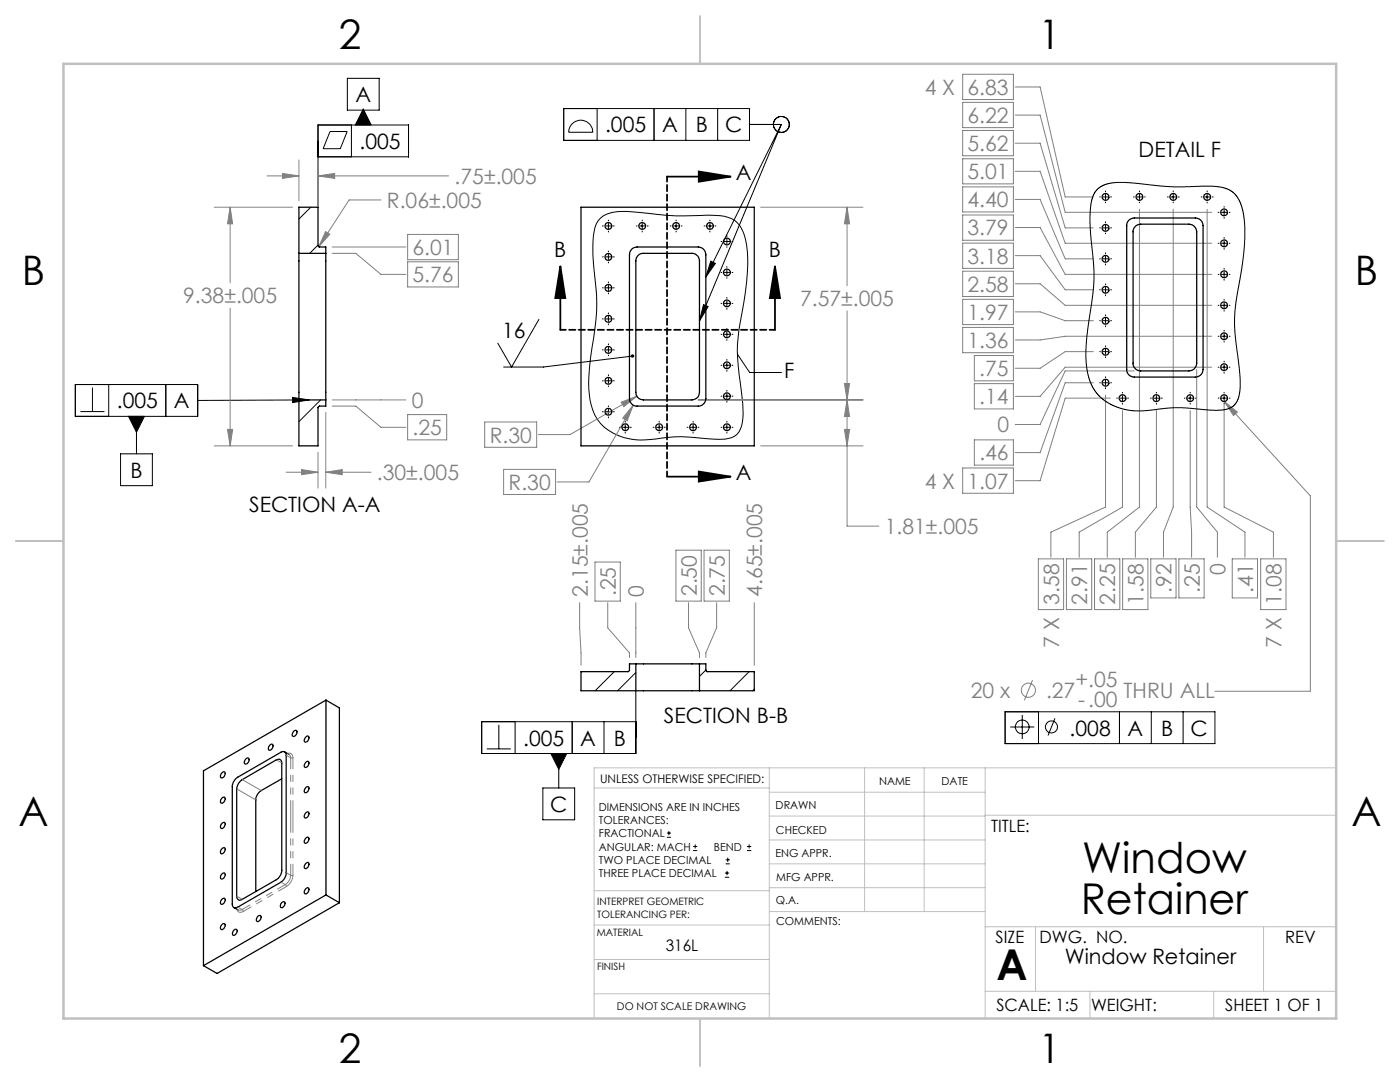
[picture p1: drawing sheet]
<svg xmlns="http://www.w3.org/2000/svg" width="279mm" height="216mm" viewBox="0 0 279 216" stroke-linecap="round" stroke-linejoin="round" font-family="sans-serif">
<g fill="none" stroke="#000" stroke-width=".2">
<path d="M69.3 15.6h6.4v6.4h-6.4zM63.5 31.3h18v-6.4h-18v16.2M65.9 26.2h3.4l-1.4 3.5h-3.4zM70.1 24.9v6.4M72.5 21.8l1.6 3.1h-3.2zM72.5 22v2.9M112.5 21.7h37.1v6.3h-37.1zM114.1 24.8a2.4 2.4 0 0 1 2.7-.6 2.4 2.4 0 0 1 1.5 2.2h-4.8a2.49 2.49 0 0 1 .6-1.6zM119.2 21.7v6.3M130.5 21.7v6.3M136.9 21.7v6.3M143.2 21.7v6.3"/>
<path d="M149.6 24.8h6.3M155.9 24.8l-16.3 39.2M155.9 24.8l-15 30.5M219.5 39.3h.1M220.1 39.3h1.1M220.6 38.1v.2M220.6 38.8v1M221.7 39.3h.1M226.2 39.3h.2M226.9 39.3h1M227.4 38.1v.2M227.4 38.8v1"/>
<path d="M228.4 39.3h.2M233 39.3h.2M233.6 39.3h1.1M234.1 38.1v.2M234.1 38.8v1M235.2 39.3h.1M239.7 39.3h.2M240.4 39.3h1M240.9 38.1v.2M240.9 38.8v1M241.9 39.3h.2M119.9 43.5a8.1 8.1 0 0 1 6.1-1.2l1.7 .1a57.6 57.6 0 0 0 13.4 .5 12 12 0 0 1 4.8 .7 6.5 6.5 0 0 1 3.1 5.4 49.6 49.6 0 0 1-1.3 15.4 31.1 31.1 0 0 0 0 12 24.3 24.3 0 0 1 .3 8.5 3.4 3.4 0 0 1-3.4 2.7h-2.1a41.3 41.3 0 0 0-11.6 0 12.3 12.3 0 0 1-11-3.1 12 12 0 0 1-2.4-8l.2-3.2 .4-3.9a41.2 41.2 0 0 0 .5-15.4 22.5 22.5 0 0 1 .4-9.4z"/>
<path d="M120.2 45.1h.2M120.2 57.4h.2M120.2 51.3h.2M120.9 45.1h1M120.9 57.4h1M120.9 51.3h1M121.4 43.9v.2M121.4 44.6v1M121.4 46.1v.2M121.4 50.1v.1M121.4 50.8v1M121.4 52.3v.2"/>
<path d="M121.4 56.3v.1M121.4 56.9v1.1M121.4 58.5v.1M122.4 45.1h.2M122.4 57.4h.2M122.4 51.3h.2M127 45.1h.1M127.7 45.1h1M128.2 43.9v.2M128.2 44.6v1M128.2 46.1v.2M129.2 45.1h.2"/>
<path d="M133.7 45.1h.2M134.4 45.1h1M134.9 43.9v.2M134.9 44.6v1M134.9 46.1v.2M136 45.1h.1M140.5 45.1h.2M141.2 45.1h1M141.7 43.9v.2M141.7 44.6v1M141.7 46.1v.2M141.9 52.1l.9 .5-1.9 2.7z"/>
<path d="M142.7 45.1h.2M143.9 48.2h.1M143.9 54.4h.1M144.6 48.2h1M144.6 54.4h1M145.1 47v.2M145.1 47.7v1M145.1 49.2v.2M145.1 53.2v.1M145.1 53.8v1.1M145.1 55.4v.1M145.1 59.3v.2"/>
<path d="M146.1 48.2h.2M146.1 54.4h.2M219.5 57.8h.1M219.5 51.6h.1M219.5 45.5h.1M220.1 57.8h1.1M220.1 51.6h1.1M220.1 45.5h1.1M220.6 40.3v.2M220.6 44.3v.2M220.6 44.9v1.1M220.6 46.5v.1"/>
<path d="M220.6 50.4v.2M220.6 51.2v.9M220.6 52.7v.1M220.6 56.7v.1M220.6 57.3v1M220.6 58.8v.2M221.7 57.8h.1M221.7 51.6h.1M221.7 45.5h.1M227.4 40.3v.2M234.1 40.3v.2M240.9 40.3v.2"/>
<path d="M243.1 42.4h.2M243.1 48.5h.2M243.1 54.8h.2M243.8 42.4h1M243.8 48.5h1M243.8 54.8h1M244.3 41.2v.1M244.3 41.9v1M244.3 43.4v.2M244.3 47.4v.2M244.3 48v1.1M244.3 49.6v.1"/>
<path d="M244.3 53.6v.1M244.3 54.2v1M244.3 55.7v.2M244.3 59.7v.2M245.3 42.4h.2M245.3 48.5h.2M245.3 54.8h.2M15 76.7h24.4v6.4h-24.4zM18.5 77.3v4.8M21.7 76.7v6.4M33.1 76.7v6.4M58.4 79.3l3.3 .5-3.3 .5z"/>
<path d="M61.7 79.8l-22.3 .1M107.6 63.7l-5.5 9.5-2.8-4.7M120.2 76h.2M120.2 69.8h.2M120.2 63.6h.2M120.9 76h1M120.9 69.8h1M120.9 63.6h1M121.4 62.4v.2M121.4 63.1v1M121.4 64.6v.2M121.4 68.6v.2"/>
<path d="M121.4 69.3v1M121.4 70.8v.2M121.4 74.8v.2M121.4 75.5v1M121.4 77v.2M122.4 76h.2M122.4 69.8h.2M122.4 63.6h.2M126.2 71l-17.8 2.2h-7.9M140.4 60.8l.9 .4-1.7 2.8zM143.9 60.5h.1M143.9 66.7h.1"/>
<path d="M143.9 72.9h.1M143.9 79.1h.1M144.6 60.5h1M144.6 66.7h1M144.6 72.9h1M144.6 79.1h1M145.1 60v1M145.1 61.6v.1M145.1 65.5v.2M145.1 66.2v1M145.1 67.7v.2M145.1 71.7v.2"/>
<path d="M145.1 72.4v1M145.1 73.9v.2M145.1 77.9v.2M145.1 78.6v1M146.1 60.5h.2M146.1 66.7h.2M146.1 72.9h.2M146.1 79.1h.2M147.2 70.7l2.4 3.6h6.4M219.5 76.4h.1M219.5 70.2h.1M219.5 64h.1"/>
<path d="M220.1 76.4h1.1M220.1 70.2h1.1M220.1 64h1.1M220.6 62.8v.2M220.6 63.5v1M220.6 65v.2M220.6 69v.2M220.6 69.7v1M220.6 71.2v.2M220.6 75.2v.2M220.6 75.8v1.1M220.6 77.4v.2"/>
<path d="M221.7 76.4h.1M221.7 70.2h.1M221.7 64h.1M222.8 79.4h.2M223.5 79.4h1M224 78.3v.1M224 79v1M225 79.4h.2M229.6 79.4h.2M230.3 79.4h1M230.8 78.3v.1M230.8 79v1"/>
<path d="M231.8 79.4h.2M236.4 79.4h.1M237 79.4h1.1M237.5 78.3v.1M237.5 79v1M238.5 79.4h.2M243.1 79.4h.2M243.1 60.9h.2M243.1 67.1h.2M243.1 73.3h.2M243.8 79.4h1M243.8 60.9h1"/>
<path d="M243.8 67.1h1M243.8 73.3h1M244.3 60.4v1M244.3 61.9v.2M244.3 65.9v.2M244.3 66.6v1M244.3 68.1v.2M244.3 72.1v.1M244.3 72.8v1M244.3 74.3v.2M244.3 78.3v.1M244.3 79v1"/>
<path d="M245.3 79.4h.2M245.3 60.9h.2M245.3 67.1h.2M245.3 73.3h.2M16.1 82.1h4.7M24.1 90.6h6.3v6.3h-6.3zM25.6 83.1h3.2l-1.6 3.2zM27.2 83.1v7.5M120.2 82.2h.2M120.9 82.2h1M121.4 81v.1M121.4 81.7v1"/>
<path d="M121.4 83.2v.2M122.4 82.2h.2M123.6 85.3h.2M124.3 85.3h1M124.8 84.1v.1M124.8 84.7v1.1M124.8 86.3v.1M125.8 85.3h.2M130.4 85.3h.1M131.1 85.3h.9M131.6 84.1v.1M131.6 84.7v1.1"/>
<path d="M131.6 86.3v.1M132.6 85.3h.2M137.1 85.3h.2M137.8 85.3h1M138.3 84.1v.1M138.3 84.7v1.1M138.3 86.3v.1M139.3 85.3h.2M143.9 85.3h.1M144.6 85.3h1M145.1 80.1v.2M145.1 84.1v.1"/>
<path d="M145.1 84.7v1.1M145.1 86.3v.1M146.1 85.3h.2M224 80.5v.1M230.8 80.5v.1M237.5 80.5v.1M244.3 80.5v.1M126.9 137.9v12.5h-30.8v-6.4h30.8M97.2 149.4h4.8M99.6 144.6v4.8M102.8 144v6.4M108.3 157.2h6.4v6.4h-6.4z"/>
<path d="M109.9 150.4h3.2l-1.6 3.1zM111.5 150.4v6.8M114.2 144v6.4M120.5 144v6.4M200.6 142h41.9v6.4h-41.9zM201.6 145.1h4.8M204 142.7v4.8M207.3 142v6.4M210.5 143.3l-1.3 3.5M223.4 142v6.4M229.8 142v6.4M236.1 142v6.4"/>
<path d="M133.1 167.1h.8M133.1 166.2h.8M133.5 165.8v.9M138.3 169.7h.8M138.3 168.9h.8M138.7 168.5v.8M144.7 175h.8M144.7 174.2h.8M144.8 172.4h.9M144.8 171.6h.9M145.1 173.8v.8M145.2 171.1v.9"/>
<path d="M149.1 169.7h.8M149.1 168.9h.8M149.5 168.5v.8"/>
<circle cx="155.9" cy="24.8" r="1.59"/>
<circle cx="204" cy="145.1" r="1.38"/>
<circle cx="209.8" cy="145" r="1.2"/>
</g>
<g fill="none" stroke="#808080" stroke-width=".2">
<path d="M192.1 14.8h10.1v5.1h-10.1zM202.6 17.4h5l5 21.9h5.6M53.3 35.1h6.4M56.4 34.6l3.3 .5-3.3 .5zM59.7 31.9v8.2M63.5 31.9v8.2M63.5 35.1h26M63.5 35.1l3.3-.5v1zM76 39.9h-6.3l-6.1 9.3M192.1 20.4h10.1v5.1h-10.1zM192.1 26h10.1v5.1h-10.1zM192.1 31.7h10.1v5h-10.1z"/>
<path d="M192.1 37.3h10.1v5h-10.1zM202.6 39.8h5l5 11.8h5.6M202.6 34.2h5l5 14.3h29.2M202.6 28.6h5l5 16.9h5.6M202.6 23h5l5 19.4h29.2M42.8 41.3h15.6M45.9 41.3l.5 3.4h-1zM45.9 41.3v15.1M65 46.2l.8 .5-2.2 2.5zM66.3 50.6h4.7l5 4.2h5M66.3 49.3h14.7M81.4 46.8h10.1v5h-10.1z"/>
<path d="M81.4 52.2h10.1v5.1h-10.1zM151.8 41.3h20.4M169.1 41.3v15.7M169.1 41.3l.4 3.4h-1zM192.1 42.9h10.1v5h-10.1zM192.1 48.5h10.1v5.1h-10.1zM192.1 54.1h10.1v5.1h-10.1zM192.1 59.7h10.1v5.1h-10.1zM202.6 45.4h5l5 9.4h29.2M202.6 56.6h5l5 4.3h29.2M202.6 51h5l5 6.8h5.6M227.4 41.7v59.5l-6.4 5v5"/>
<path d="M234.1 41.7v59.5l-1.9 5v5M240.9 41.8v59.4l7.6 5v5M45.9 61.5v27.5M66.3 79.8h14.7M127.1 79.1l-13.3 7.6h-6.4M139.3 79.8h32.9M168.5 76.5h1l-.4 3.3zM169.1 62v43h6.3M169.1 79.8l.4 3.3h-1zM192.1 65.3h10.1v5.1h-10.1zM194.5 70.9h7.7v5.1h-7.7zM194.5 76.6h7.7v5h-7.7z"/>
<path d="M202.6 62.2h5l5 1.8h5.6M218.2 76.4h-5.6l-5 13.9h-5M218.2 70.2h-5.6l-5 3.3h-5M220.6 78.8v22.4l-10.9 5v5M221.6 79.4h-9l-5 16.5h-5M226.4 74h-13.8l-5 10.7h-5M238.8 73.7v27.5l4.2 5v5M241.8 73.3h-29.2l-5 5.8h-5M241.8 67.1h-29.2l-5 .7h-5M42.8 89h15.6M45.4 85.7h1l-.5 3.3zM57.1 94.2h6.4"/>
<path d="M60.2 93.7l3.3 .5-3.3 .5zM63.5 90.2v7.2M65 82.3v15.1M65 94.2h9M65 94.2l3.3-.5v1zM66.3 81h4.7l5 4.3h5M81.4 82.7h7.7v5.1h-7.7zM96.7 84.2h10.4v5.1h-10.4zM100.5 93.7h10.4v5h-10.4zM124 80.3l3.1-1.2-2.6 2zM126.4 80.9l-8.9 15.3h-6.3M126.4 80.9l-1.2 3.1-.9-.6z"/>
<path d="M151.8 89h20.4M168.5 85.7h1l-.4 3.3zM192.1 93.4h10.1v5h-10.1zM194.5 87.8h7.7v5h-7.7zM224 81.9v19.3l-8.6 5v5M230.8 81.9v19.3l-4.2 5v5M237.5 81.9v19.3l.3 5v5M244.3 80.7v20.5l9.8 5v5M244.3 80.1l2.6 2.1-.7 .7zM244.3 80.1l17.2 18.9v38.9h-19M118.7 112.1h5.1v7.8h-5.1zM134.9 109.8h5v10.1h-5z"/>
<path d="M140.5 109.8h5.1v10.1h-5.1zM207.2 111.5h5.1v10.1h-5.1zM212.8 111.5h5.1v10.1h-5.1zM218.4 111.5h5.1v10.1h-5.1zM224 111.5h5.1v10.1h-5.1zM229.7 111.5h5v7.8h-5zM235.3 111.5h5v7.8h-5zM245.9 111.5h5.1v7.8h-5.1zM251.6 111.5h5v10.1h-5zM115.7 120.3v5l.3 7.5M121.3 120.3v5l4.3 5v.9M126.9 120.3v10.9"/>
<path d="M137.4 120.3v5l2.2 5v.9M143 120.3v5l-2.1 5v.9M150.5 120.3v12.5M206.1 135.7l-1.7 4"/>
<circle cx="205.2" cy="137.7" r="1.41"/>
</g>
<path d="M133.1 35.2h12.7M139.5 34.2l6.3 1-6.3 1.1zM111.8 53.1l1 6.4h-2zM111.8 53.1v12.7M154.7 53.1v12.7M154.7 53.1l1 6.4h-2.1zM133.1 95.1h12.7M139.5 94.1l6.3 1-6.3 1z" fill="none" stroke="#000" stroke-width=".35"/>
<path d="M133.1 35.2v59.9M154.7 65.8h-42.9" fill="none" stroke="#000" stroke-width=".35" stroke-dasharray="1.3 .6" stroke-dashoffset=".2"/>
<g fill="none" stroke="#c0c0c0" stroke-width=".2">
<path d="M118.6 157.2h34.9M153.5 153.2v50M153.5 158.1h43.1M172.5 153.2v28.7M184.4 153.2v28.7M196.6 153.2v50M266.7 153.2h-148.1v50M118.6 177.7h35M153.5 167.6h43.1M153.5 162.8h43.1M153.5 172.4h43.1M153.5 177.1h43.1"/>
<path d="M196.6 162.7h70.1M118.6 198.3h34.9M118.6 191.5h34.9M118.6 184.6h35M153.6 181.9h43M196.6 197.8h70.1M196.6 184.9h70.1M206.7 184.9v12.9M217.5 197.8v5.4M242.2 197.8v5.4M252.2 184.9v12.9"/>
</g>
<path d="M139.7 3.2v9.5M3.1 107.9h9.6M266.7 107.9h9.5M139.7 203.2v9.6" fill="none" stroke="#c0c0c0" stroke-width=".25"/>
<path d="M12.7 12.7h254v190.5h-254z" fill="none" stroke="#c0c0c0" stroke-width=".5"/>
<g fill="#000">
<path d="M139.5 34.2l6.3 1-6.3 1.1zM139.5 94.1l6.3 1-6.3 1zM154.7 53.1l1 6.4h-2.1zM111.8 53.1l1 6.4h-2z"/>
<path d="M126 70.8a.35 .35 0 0 0 .1 .6 .35 .35 0 0 0 .5-.4h-.4h.4a.36 .36 0 0 0-.6-.2zM140.4 60.8l.9 .4-1.7 2.8zM141.9 52.1l.9 .5-1.9 2.7zM72.5 21.8l1.6 3.1h-3.2zM58.4 79.3l3.3 .5-3.3 .5zM25.6 83.1l1.6 3.2 1.6-3.2zM109.9 150.4l1.6 3.1 1.6-3.1z"/>
</g>
<g fill="#808080">
<path d="M244.3 80.1l2.6 2.1-.7 .7z"/>
<path d="M169.1 79.8l.4 3.3h-1zM168.5 85.7h1l-.4 3.3zM168.5 76.5h1l-.4 3.3zM169.1 41.3l.4 3.4h-1zM126.4 80.9l-2.1 2.5 .9 .6zM124 80.3l.5 .8 2.6-2zM45.9 41.3l.5 3.4h-1zM45.4 85.7h1l-.5 3.3zM65 94.2l3.3-.5v1zM60.2 93.7l3.3 .5-3.3 .5zM65 46.2l-1.4 3 2.2-2.5zM63.5 35.1l3.3-.5v1zM56.4 34.6l3.3 .5-3.3 .5z"/>
</g>
<g fill="none" stroke="#000" stroke-width=".25">
<path d="M59.7 50.6v-9.3h3.8v7.7l.2 .3h1.3v1.3M59.7 50.6v29.2M59.7 50.6h5.3M65 50.6v29.2M116 41.3h34.5v47.7h-34.5zM126.2 49.6l.9-.3h12.2a1.55 1.55 0 0 1 1.6 1.5v28.7a1.49 1.49 0 0 1-1.6 1.5h-12.2a1.49 1.49 0 0 1-1.5-1.5v-28.7l.1-.5zM127.4 50.9l.8-.3h9.9a1.55 1.55 0 0 1 1.5 1.5v26.2a1.49 1.49 0 0 1-1.5 1.5h-9.7a1.49 1.49 0 0 1-1.5-1.5v-26.2l.1-.6zM225.2 44l.4-.3 .8-.2h12.1a1.55 1.55 0 0 1 1.6 1.5v28.7a1.56 1.56 0 0 1-1.6 1.5h-12.1a1.49 1.49 0 0 1-1.5-1.5v-28.9zM226.7 45.1l.9-.4h9.7a1.55 1.55 0 0 1 1.5 1.5v26.3a1.62 1.62 0 0 1-1.5 1.5h-9.7a1.5 1.5 0 0 1-1.5-1.5v-26.5zM59.7 79.8v9.2h3.8v-7.7l.3-.3h1.2v-1.2M59.7 79.8h5.3M65.1 139.7l-24.5 14.1v38.9"/>
<path d="M65.1 139.7v38.9M65.1 139.7l2.6 1.6v38.8M126.9 132.5h-1.3v1.3l-.2 .2h-9.4v3.8h10.9M126.9 132.5h12.7M126.9 137.8h12.7M126.9 132.5v5.3M139.6 132.5h1.3v1.3l.2 .2h9.4v3.8h-10.9M139.6 132.5v5.3M44.3 159.3a.37 .37 0 0 1 .5-.2 .37 .37 0 0 1 .1 .6 .54 .54 0 0 1-.9 .4l.1-.5zM44.4 154.1a.35 .35 0 0 1 .5 0 .35 .35 0 0 1 0 .5 .54 .54 0 0 1-.9 .5l.1-.6zM47.1 155.4l9-5.3a.65 .65 0 0 1 .7-.1 .65 .65 0 0 1 .3 .7v23.5a2.37 2.37 0 0 1-1 1.8l-8.7 5a.67 .67 0 0 1-.7 .1 .67 .67 0 0 1-.3-.7v-23.7l.2-.7zM48 155.9l7.1-4.3a.67 .67 0 0 1 .8 0 .67 .67 0 0 1 .3 .7v21.4a2.29 2.29 0 0 1-1.1 1.8l-6.8 4a.65 .65 0 0 1-.7 .1 .65 .65 0 0 1-.4-.7v-21.5l.3-.9z"/>
<path d="M49 151.5l.1-.1a.36 .36 0 0 1 .6-.1 .36 .36 0 0 1 0 .6 .49 .49 0 0 1-.4 .5 .49 .49 0 0 1-.5-.2zM53.9 148.6a.36 .36 0 0 1 .6 0 .36 .36 0 0 1-.1 .5 .47 .47 0 0 1-.3 .6 .47 .47 0 0 1-.5-.3v-.4zM56.2 155.4l-4.1 2.4a2.28 2.28 0 0 0-1.1 1.8v18.3M56.8 150l.9 .5M58.7 145.8a.37 .37 0 0 1 .5 0 .37 .37 0 0 1 0 .6 .56 .56 0 0 1-.9 .4v-.4zM61 157.2a.37 .37 0 0 1 .5-.2 .37 .37 0 0 1 .1 .6 .47 .47 0 0 1-.3 .5 .47 .47 0 0 1-.6-.2zM61 152.2a.37 .37 0 0 1 .5-.2 .37 .37 0 0 1 .1 .5 .47 .47 0 0 1-.3 .6 .47 .47 0 0 1-.6-.2zM61 147.1a.37 .37 0 0 1 .5-.2 .37 .37 0 0 1 .1 .6 .47 .47 0 0 1-.3 .5 .47 .47 0 0 1-.6-.2zM44.3 164.3a.37 .37 0 0 1 .5-.2 .37 .37 0 0 1 .1 .6 .54 .54 0 0 1-.9 .5l.1-.6zM44.3 169.4a.38 .38 0 0 1 .6-.2 .38 .38 0 0 1 0 .6 .54 .54 0 0 1-.9 .4l.1-.5zM44.3 179.5a.38 .38 0 0 1 .6-.2 .38 .38 0 0 1 0 .6 .54 .54 0 0 1-.9 .4l.1-.6zM44.4 174.3a.37 .37 0 0 1 .5 0 .37 .37 0 0 1 0 .5 .54 .54 0 0 1-.9 .5l.1-.6z"/>
<path d="M61 172.3a.37 .37 0 0 1 .5-.2 .37 .37 0 0 1 .1 .6 .54 .54 0 0 1-.9 .5v-.4zM61 167.3a.37 .37 0 0 1 .5-.2 .37 .37 0 0 1 .1 .6 .47 .47 0 0 1-.3 .5 .47 .47 0 0 1-.6-.2zM61 162.2a.37 .37 0 0 1 .5-.2 .37 .37 0 0 1 .1 .6 .47 .47 0 0 1-.3 .6 .47 .47 0 0 1-.6-.3zM61 177.4a.37 .37 0 0 1 .5-.2 .37 .37 0 0 1 .1 .6 .54 .54 0 0 1-.9 .4v-.4zM65.1 178.6l-24.5 14.1M65.1 178.6l2.6 1.5M44.3 184.5a.38 .38 0 0 1 .6-.2 .38 .38 0 0 1 0 .6 .54 .54 0 0 1-.9 .4l.1-.5zM46.6 185.6a.39 .39 0 0 1 .6-.1 .39 .39 0 0 1 .1 .6 .54 .54 0 0 1-.9 .4l.1-.6zM46.7 181.1l.8 .5M51.4 182.9a.39 .39 0 0 1 .6-.2 .39 .39 0 0 1 .1 .6 .58 .58 0 0 1-.9 .4v-.4zM56.2 180.1a.39 .39 0 0 1 .6-.1 .39 .39 0 0 1 0 .6 .54 .54 0 0 1-.8 .4v-.4zM67.7 180.1l-24.4 14.1-2.7-1.5"/>
<circle cx="220.6" cy="39.3" r=".67"/>
<circle cx="227.4" cy="39.3" r=".67"/>
<circle cx="234.2" cy="39.3" r=".67"/>
<circle cx="240.9" cy="39.3" r=".68"/>
<circle cx="121.4" cy="51.3" r=".68"/>
<circle cx="121.4" cy="45.1" r=".68"/>
<circle cx="121.4" cy="57.4" r=".68"/>
<circle cx="128.2" cy="45.1" r=".67"/>
<circle cx="134.9" cy="45.1" r=".67"/>
<circle cx="141.7" cy="45.1" r=".68"/>
<circle cx="145.1" cy="54.4" r=".67"/>
<circle cx="145.1" cy="48.2" r=".67"/>
<circle cx="220.6" cy="57.8" r=".68"/>
<circle cx="220.6" cy="45.5" r=".68"/>
<circle cx="220.6" cy="51.6" r=".68"/>
<circle cx="244.3" cy="42.4" r=".68"/>
<circle cx="244.3" cy="54.7" r=".67"/>
<circle cx="244.3" cy="48.6" r=".67"/>
<circle cx="121.4" cy="69.8" r=".69"/>
<circle cx="121.4" cy="76" r=".68"/>
<circle cx="121.4" cy="63.6" r=".68"/>
<circle cx="145.1" cy="66.7" r=".67"/>
<circle cx="145.1" cy="60.5" r=".67"/>
<circle cx="145.1" cy="79.1" r=".67"/>
<circle cx="145.1" cy="72.9" r=".67"/>
<circle cx="220.6" cy="70.2" r=".67"/>
<circle cx="220.6" cy="76.4" r=".67"/>
<circle cx="220.6" cy="64" r=".67"/>
<circle cx="224" cy="79.4" r=".68"/>
<circle cx="230.8" cy="79.4" r=".68"/>
<circle cx="237.5" cy="79.4" r=".68"/>
<circle cx="244.3" cy="67.1" r=".68"/>
<circle cx="244.3" cy="79.4" r=".68"/>
<circle cx="244.3" cy="73.3" r=".68"/>
<circle cx="244.3" cy="60.9" r=".68"/>
<circle cx="121.4" cy="82.2" r=".68"/>
<circle cx="124.8" cy="85.2" r=".68"/>
<circle cx="131.6" cy="85.2" r=".67"/>
<circle cx="138.3" cy="85.2" r=".68"/>
<circle cx="145.1" cy="85.2" r=".67"/>
</g>
<path d="M218.9 37.9l1.5-1 2.3-.5 3.1 .1 8.3 .8 7.9-.2 2 .3 1.1 .4 1.3 .8 .7 .9 .6 1.2 .3 1.3 .4 3v2.8l-.3 3.5-1.4 8.7-.3 3.3 .1 3.1 .9 7.8 .1 3.2-.2 1.6-.3 .9-.5 .7-.7 .7-1.1 .4-1.6 .2-6.4-.5h-2.7l-5.8 .6-2.6-.1-2.4-.5-1.9-.9-1.8-1.3-1.2-1.5-.8-1.6-.5-2.1-.3-1.8v-2.5l.3-3.4 1.1-7.4 .2-2.9v-3.3l-.7-7.2v-3.3l.3-2.6 .5-1.1zM62 41.3l-2.3 2.4M63.5 48.9l-1.7 1.7M64 79.8l-4.3 4.3M122.6 134l-3.8 3.8M126.9 134.2l-3.6 3.6M140.9 133.7l-1.3 1.3M149.5 134l-3.8 3.8M150.5 137.5l-.3 .3" fill="none" stroke="#000" stroke-width=".2"/>
<g fill="none" stroke="#808080" stroke-width=".2" stroke-dasharray="6.3 1.3 1.3 1.3 1.3 1.3">
<path d="M48.3 155.6l3.8 2.1M51.1 159.6l-3.8-2.2M56.2 152.2l-1-.6M57.4 150.3a.76 .76 0 0 1 .8 .1 .76 .76 0 0 1 .3 .8M58 151.2l-.9-.5M58 151.2l-.1-.4-.2-.3M58.5 151.2h-.5M47.3 178.8l1 .7M56.9 176.5a2.38 2.38 0 0 0 1.1-1.9M56.9 176.5l-.8-.5M56.9 176.5l.3 .4M57.1 174.1l.9 .5"/>
<path d="M58.5 174.6a2.88 2.88 0 0 1-1.3 2.3M58.5 174.6h-.5M47.4 181l.9 .5M47.5 181.6h.4l.4-.1M48.3 181.5l.2 .4M48.5 181.9a.77 .77 0 0 1-1.2-.5"/>
</g>
<path d="M57.2 176.9l-8.7 5M48.3 181.5l8.6-5" fill="none" stroke="#808080" stroke-width=".2" stroke-dasharray="6.3 1.3 1.3 1.3 1.3 1.3" stroke-dashoffset="4.5"/>
<path d="M58.5 151.2v23.4M58 174.6v-23.4" fill="none" stroke="#808080" stroke-width=".2" stroke-dasharray="6.3 1.3 1.3 1.3 1.3 1.3" stroke-dashoffset="4.2"/>
<g font-size="8.5">
<text x="216" y="174.2">Window</text>
<text x="215.7" y="182.3">Retainer</text>
<text x="198.9" y="195.5">A</text>
</g>
<g font-size="8.1">
<text x="67.6" y="9.7">2</text>
<text x="207.3" y="9.7">1</text>
<text x="4.4" y="57">B</text>
<text x="270.4" y="57">B</text>
<text x="3.7" y="164.9">A</text>
<text x="269.7" y="164.9">A</text>
<text x="67.6" y="212.2">2</text>
<text x="207.3" y="212.2">1</text>
</g>
<g font-size="4.2">
<text x="71" y="20.4">A</text>
<text x="71.7" y="29.7">.005</text>
<text x="120.8" y="26.4">.005</text>
<text x="132.2" y="26.4">A</text>
<text x="138.9" y="26.4">B</text>
<text x="144.7" y="26.4">C</text>
<text x="146.8" y="35.9">A</text>
<text x="227.2" y="31.4">DETAIL F</text>
<text x="110.6" y="51.3">B</text>
<text x="153.5" y="51.3">B</text>
<text x="100.2" y="67.5">16</text>
<text x="156.5" y="75.5">F</text>
<text x="23.3" y="81.5">.005</text>
<text x="34.7" y="81.5">A</text>
<text x="26" y="95.3">B</text>
<text x="146.8" y="95.8">A</text>
<text x="49.7" y="102.2">SECTION A-A</text>
<text x="104.4" y="148.8">.005</text>
<text x="115.8" y="148.8">A</text>
<text x="122.5" y="148.8">B</text>
<text x="132.5" y="144.3">SECTION B-B</text>
<text x="213.5" y="146.8">.008</text>
<text x="225" y="146.8">A</text>
<text x="231.7" y="146.8">B</text>
<text x="237.6" y="146.8">C</text>
<text x="109.8" y="162">C</text>
<text x="212.5" y="192.4">Window Retainer</text>
</g>
<g font-size="4.2" fill="#808080">
<text x="184.5" y="18.9">4 X</text>
<text x="193.1" y="18.9">6.83</text>
<text x="193.1" y="24.5">6.22</text>
<text x="193.1" y="35.8">5.01</text>
<text x="193.1" y="30.1">5.62</text>
<text x="77.2" y="41.5">R.06±.005</text>
<text x="90.7" y="36.7">.75±.005</text>
<text x="193.1" y="41.4">4.40</text>
<text x="193.1" y="47">3.79</text>
<text x="82.3" y="50.9">6.01</text>
<text x="193.1" y="52.6">3.18</text>
<text x="82.3" y="56.3">5.76</text>
<text x="193.1" y="58.2">2.58</text>
<text x="36.6" y="60.5">9.38±.005</text>
<text x="159.7" y="61.1">7.57±.005</text>
<text x="193.1" y="63.8">1.97</text>
<text x="193.1" y="69.4">1.36</text>
<text x="195.4" y="75">.75</text>
<text x="82.2" y="81.4">0</text>
<text x="195.4" y="80.7">.14</text>
<text x="82.3" y="86.8">.25</text>
<text x="97.7" y="88.3">R.30</text>
<text x="199.1" y="86.3">0</text>
<text x="75.2" y="95.8">.30±.005</text>
<text x="195.4" y="91.9">.46</text>
<text x="101.5" y="97.7">R.30</text>
<text x="184.5" y="97.5">4 X</text>
<text x="193.1" y="97.5">1.07</text>
<text x="176.6" y="106.6">1.81±.005</text>
<text x="117.3" y="119.1" transform="rotate(-90 117.3 119.1)">2.15±.005</text>
<text x="122.9" y="119" transform="rotate(-90 122.9 119)">.25</text>
<text x="128.5" y="119.1" transform="rotate(-90 128.5 119.1)">0</text>
<text x="139" y="119" transform="rotate(-90 139 119)">2.50</text>
<text x="144.7" y="119" transform="rotate(-90 144.7 119)">2.75</text>
<text x="152.1" y="119.1" transform="rotate(-90 152.1 119.1)">4.65±.005</text>
<text x="233.8" y="118.3" transform="rotate(-90 233.8 118.3)">.92</text>
<text x="239.4" y="118.3" transform="rotate(-90 239.4 118.3)">.25</text>
<text x="244.6" y="114.7" transform="rotate(-90 244.6 114.7)">0</text>
<text x="250.1" y="118.3" transform="rotate(-90 250.1 118.3)">.41</text>
<text x="211.4" y="120.7" transform="rotate(-90 211.4 120.7)">3.58</text>
<text x="217" y="120.7" transform="rotate(-90 217 120.7)">2.91</text>
<text x="222.6" y="120.7" transform="rotate(-90 222.6 120.7)">2.25</text>
<text x="228.2" y="120.7" transform="rotate(-90 228.2 120.7)">1.58</text>
<text x="255.7" y="120.7" transform="rotate(-90 255.7 120.7)">1.08</text>
<text x="211.4" y="129.2" transform="rotate(-90 211.4 129.2)">7 X</text>
<text x="255.7" y="129.2" transform="rotate(-90 255.7 129.2)">7 X</text>
<text x="214.6" y="137">+.05</text>
<text x="193.7" y="139.3">20 x</text>
<text x="208.8" y="139.3">.27</text>
<text x="215.2" y="141.1">-.00</text>
<text x="224.2" y="139.3">THRU ALL</text>
</g>
<g font-size="3.4">
<text x="197.8" y="166">TITLE:</text>
<text x="198.7" y="188.1">SIZE</text>
<text x="207.5" y="188.1">DWG. NO.</text>
<text x="256.5" y="188.2">REV</text>
<text x="198.8" y="201.7">SCALE: 1:5</text>
<text x="217.7" y="201.8">WEIGHT:</text>
<text x="244.5" y="201.7">SHEET 1 OF 1</text>
</g>
<text font-size="3.2" x="132.9" y="189.8">316L</text>
<text font-size="2.4" x="119.8" y="156.2">UNLESS OTHERWISE SPECIFIED:</text>
<g font-size="2.2">
<text x="119.5" y="161.8">DIMENSIONS ARE IN INCHES</text>
<text x="154.8" y="161.4">DRAWN</text>
<text x="175.4" y="156.6">NAME</text>
<text x="187.9" y="156.7">DATE</text>
<text x="119.5" y="164.4">TOLERANCES:</text>
<text x="119.5" y="167.1">FRACTIONAL</text>
<text x="154.9" y="166.3">CHECKED</text>
<text x="119.5" y="169.7">ANGULAR: MACH</text>
<text x="119.5" y="172.4">TWO PLACE DECIMAL</text>
<text x="142.5" y="169.7">BEND</text>
<text x="154.8" y="171">ENG APPR.</text>
<text x="119.5" y="175">THREE PLACE DECIMAL</text>
<text x="154.9" y="175.7">MFG APPR.</text>
<text x="154.9" y="180.4">Q.A.</text>
<text x="154.9" y="184.6">COMMENTS:</text>
</g>
<text font-size="2.1" x="123.1" y="201.6">DO NOT SCALE DRAWING</text>
<g font-size="2">
<text x="119.2" y="180.6">INTERPRET GEOMETRIC</text>
<text x="119.2" y="183.1">TOLERANCING PER:</text>
<text x="119.1" y="186.7">MATERIAL</text>
<text x="119.1" y="193.5">FINISH</text>
</g>
</svg>
